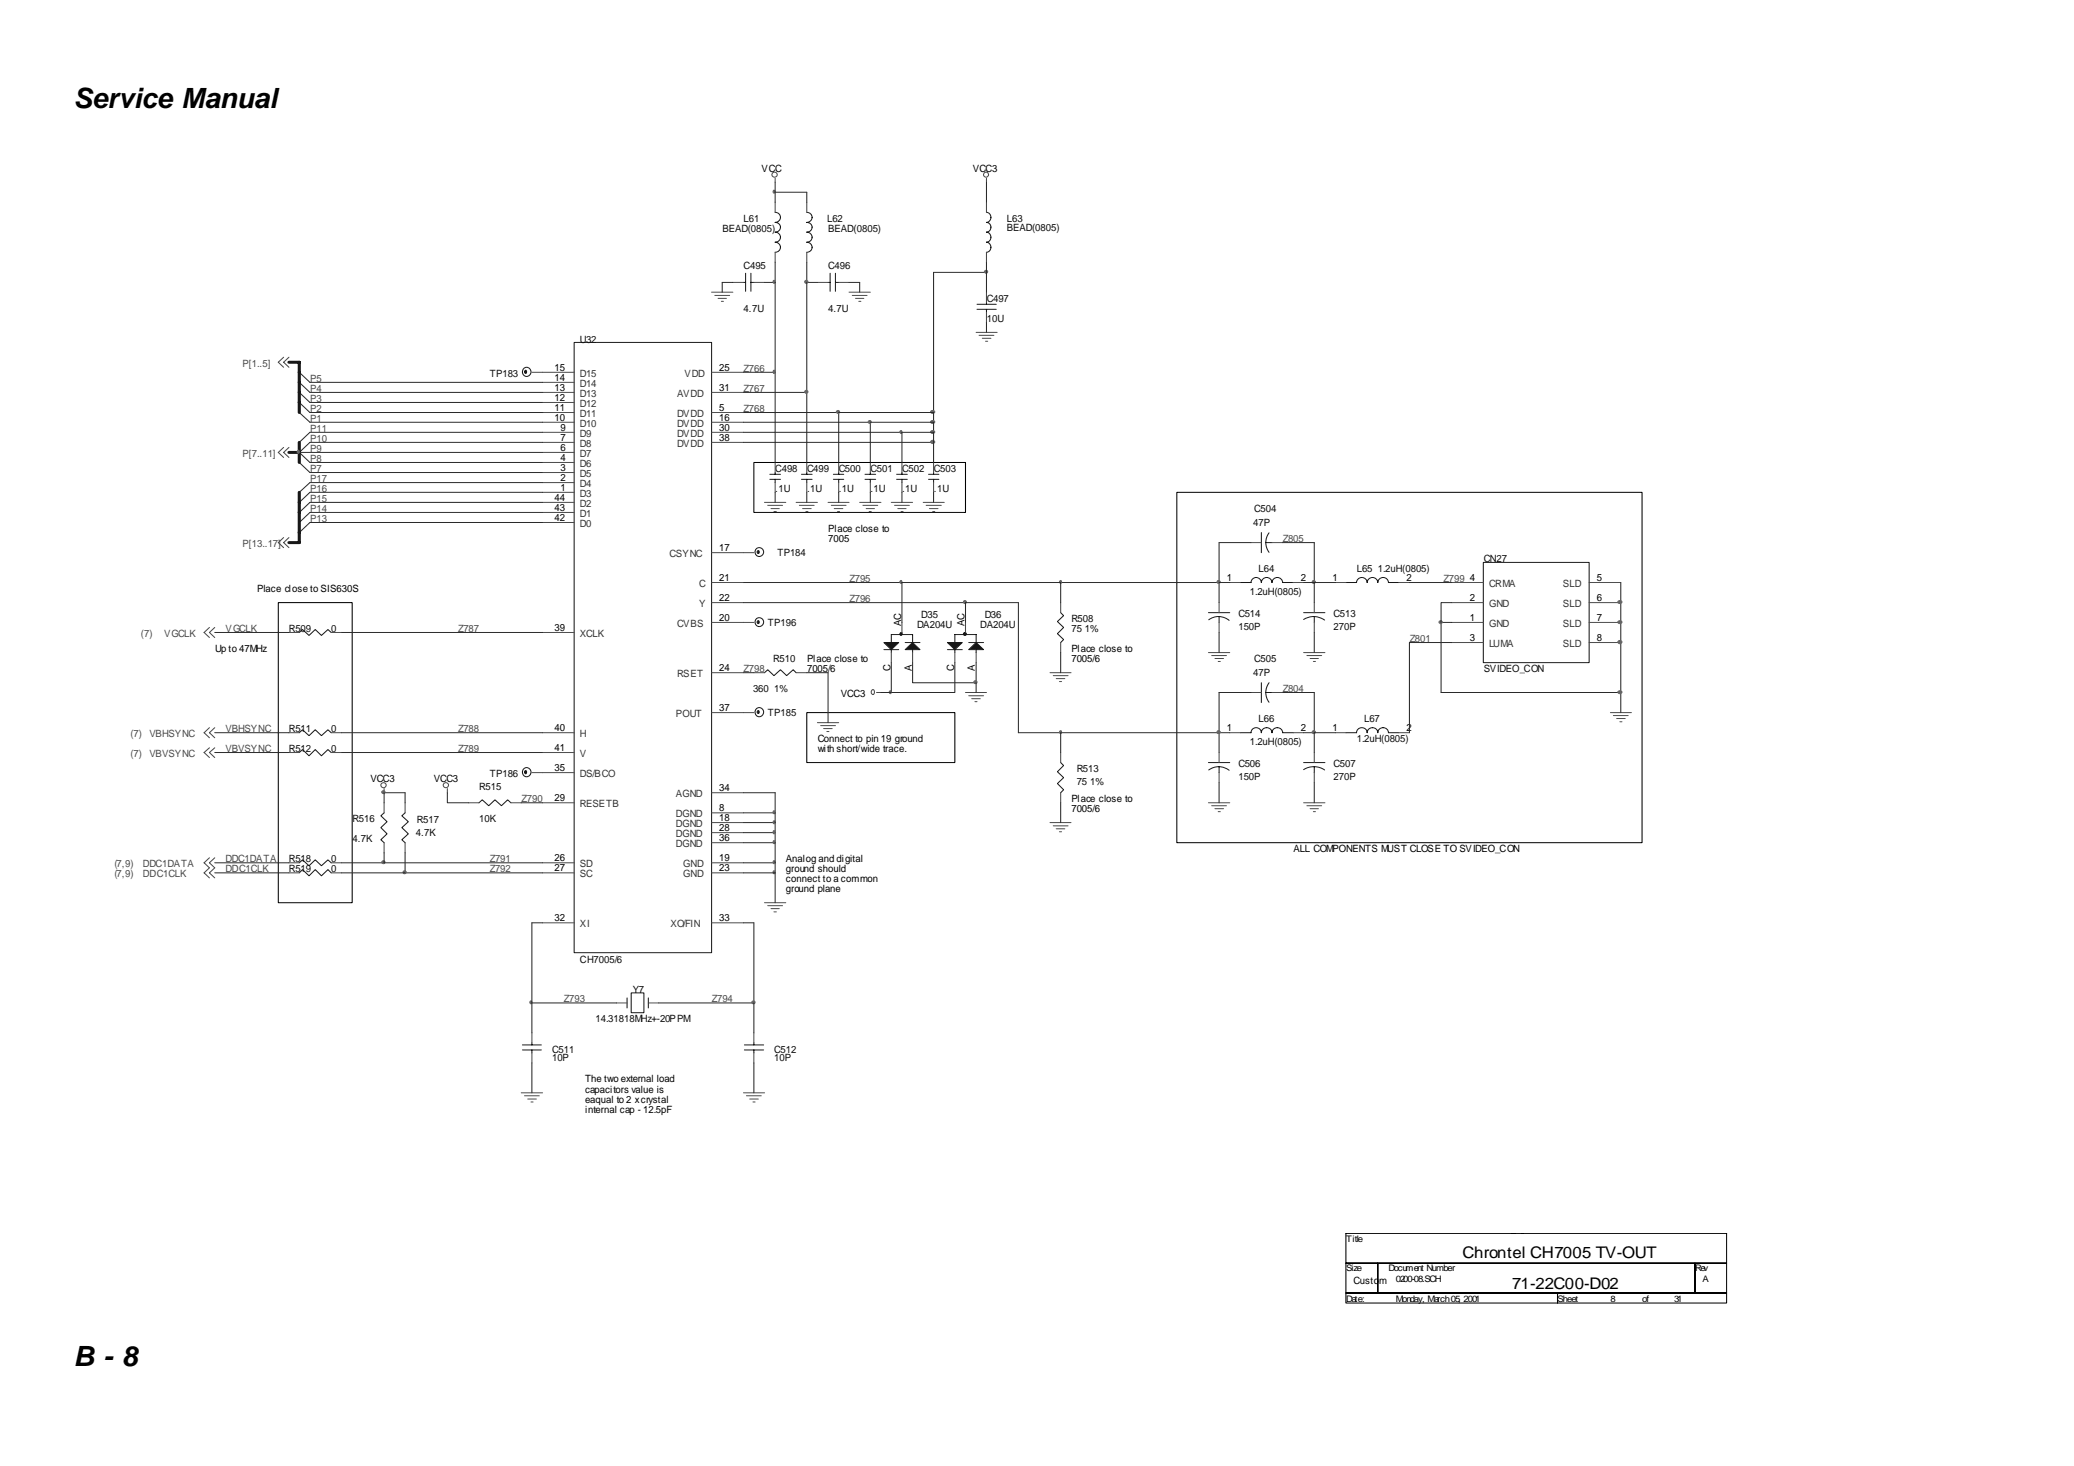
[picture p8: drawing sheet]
<svg xmlns="http://www.w3.org/2000/svg" width="297mm" height="210mm" viewBox="0 0 297 210" stroke-linecap="round" stroke-linejoin="round" font-family="sans-serif">
<path d="M108 66.2h30.3v7.2h-30.3zM168.5 70.5h66.7v50.2h-66.7zM39.9 86.3h10.5v43h-10.5zM115.5 102h21.3v7.2h-21.3zM192.8 173.7h54.5v2.8h-54.5zM192.8 176.5h54.5v4.4h-54.5zM192.8 180.9h4.5v4.2h-4.5zM192.8 185.1h30.3v1.5h-30.3zM197.3 180.9h45.5v4.2h-45.5zM223.1 185.1h24.2v1.5h-24.2zM242.8 180.9h4.5v4.2h-4.5z" fill="none" stroke="#000" stroke-width=".15"/>
<g fill="none" stroke="#4a4a4a" stroke-width=".15">
<path d="M111 25.5v.6M111 29v1.4M111 36.1v1.5M115.5 29v1.4M115.5 36.1v1.5M141.3 25.5v.6M141.3 29v1.4M141.3 36.1v1.5M40.6 51.1l-.7 .8 .7 .7M41.4 51.1l-.8 .8 .8 .7M76.2 53.3h6M77.7 54.7h4.5"/>
<path d="M77.7 56.2h4.5M77.7 57.6h4.5M77.7 59.1h4.5M101.9 41.8h3.1M101.9 53.3h4.6M101.9 56.2h4.6M101.9 59.1h4.6M102.4 42.3h2.1M102.8 42.7h1.2M103.3 43.1h.3M105 40.4h1.5M108 40.4h1.5"/>
<path d="M117.1 40.4h1.5M120.1 40.4h1.5M121.6 41.8h3M122.1 42.3h2.1M122.5 42.7h1.2M123 43.1h.3M139.8 47.6h3M140.2 48h2.1M140.7 48.4h1.2M141.2 48.9h.3M141.3 41.8v1.5M141.3 44.7v1.5"/>
<path d="M40.6 64.1l-.7 .7 .7 .7M40.6 77l-.7 .7 .7 .7M41.4 64.1l-.8 .7 .8 .7M41.4 77l-.8 .7 .8 .7M77.7 71.9h4.5M77.7 60.5h4.5M77.7 61.9h4.5M77.7 63.3h4.5M77.7 64.8h4.5M77.7 66.2h4.5M77.7 67.7h4.5M77.7 69.1h4.5"/>
<path d="M77.7 70.5h4.5M77.7 73.4h4.5M77.7 74.8h4.5M101.9 79.1h6.1M101.9 60.5h4.6M101.9 61.9h4.6M101.9 63.3h4.6M109.5 71.9h3M110 72.4h2.1M110.4 72.8h1.2M110.8 73.2h.4M111 66.2v1.5"/>
<path d="M111 69.1v1.4M114 71.9h3.1M114.5 72.4h2.1M115 72.8h1.2M115.4 73.2h.3M115.5 66.2v1.5M115.5 69.1v1.4M118.6 71.9h3M119.1 72.4h2.1M119.5 72.8h1.2M119.9 73.2h.3M120.1 66.2v1.5"/>
<path d="M120.1 69.1v1.4M123.1 71.9h3.1M123.6 72.4h2.1M124.1 72.8h1.1M124.5 73.2h.3M124.6 66.2v1.5M124.6 69.1v1.4M127.7 71.9h3M128.1 72.4h2.1M128.6 72.8h1.2M129 73.2h.3M129.2 66.2v1.5"/>
<path d="M129.2 69.1v1.4M132.2 71.9h3M132.6 72.4h2.2M133.1 72.8h1.2M133.6 73.2h.3M133.7 66.2v1.5M133.7 69.1v1.4M179.2 77.7h1.5M182.2 77.7h1.5M30 89.8l-.8 .8 .8 .7M30.8 89.8l-.8 .8 .8 .7M41.4 90.6h1.5"/>
<path d="M47.4 90.6h1.5M77.7 90.6h4.5M101.9 96.3h4.6M101.9 83.4h4.6M101.9 86.3h4.6M101.9 89.1h6.1M108 96.3h1.5M114 96.3h1.5M124.9 98.8l.1-.1a.41 .41 0 0 1 0 .7 .39 .39 0 0 1-.1-.6zM125.5 99.2h.7M127.7 93.4v1.5M129.2 89.1v1.5"/>
<path d="M130.7 93.4v1.5M136.8 93.4v1.5M138.3 99.2h3M138.3 89.1v1.5M138.7 99.6h2.2M139.8 93.4v1.5M150.4 96.3h3M150.9 96.7h2.1M151.3 97.2h1.2M151.7 97.6h.3M151.9 86.3v1.4M151.9 92v1.4"/>
<path d="M173.1 93.4h3M173.5 93.9h2.2M174 94.3h1.2M174.5 94.7h.3M174.6 86.3v1.4M174.6 89.1v1.5M176.1 83.4h1.5M179.2 99.2h1.5M182.2 99.2h1.5M185.2 83.4h1.5M186.7 93.4h3.1M187.2 93.9h2.1"/>
<path d="M187.6 94.3h1.2M188.1 94.7h.3M188.2 86.3v1.4M188.2 89.1v1.5M191.3 83.4h1.5M200.3 83.4h1.6M207.9 83.4h4.5M207.9 86.3h4.5M207.9 89.1h4.5M207.9 92h4.5M227.6 83.4h4.5M227.6 86.3h4.5"/>
<path d="M227.6 89.1h4.5M227.6 92h4.5M30 107.1l-.8 .6 .8 .8M30 104.2l-.8 .7 .8 .7M30.8 107.1l-.8 .6 .8 .8M30.8 104.2l-.8 .7 .8 .7M41.4 107.7h1.5M41.4 104.9h1.5M47.4 107.7h1.5M47.4 104.9h1.5M55 112.9v.6M55 114.9v1.5"/>
<path d="M58 114.9v1.5M64.1 112.9v.6M67.1 114.9h1.5M73.2 114.9h1.5M76.2 110.6h6M77.7 114.9h4.5M77.7 107.7h4.5M77.7 104.9h4.5M101.9 102h6.1M101.9 117.8h4.6M101.9 113.5h4.6M101.9 116.4h4.6"/>
<path d="M101.9 119.2h4.6M117.1 103.5h3M117.5 103.9h2.2M118 104.3h1.2M118.4 104.7h.3M139.2 100h1.2M139.6 100.5h.3M150.4 117.8h3M150.9 118.2h2.1M151.3 118.7h1.2M151.7 119.1h.3M151.9 107.7v1.5"/>
<path d="M151.9 113.5v1.4M173.1 114.9h3M173.5 115.4h2.2M174 115.8h1.2M174.5 116.2h.3M174.6 107.7v1.5M174.6 110.6v1.5M176.1 104.9h1.5M185.2 104.9h1.5M186.7 114.9h3.1M187.2 115.4h2.1M187.6 115.8h1.2"/>
<path d="M188.1 116.2h.3M188.2 107.7v1.5M188.2 110.6v1.5M191.3 104.9h1.5M200.3 104.9h1.6M230.6 102h3.1M231.1 102.5h2.1M231.5 102.9h1.3M232 103.3h.3M30 122.8l-.8 .7 .8 .8-.8 .7 .8 .7M30.8 122.8l-.8 .7 .8 .8-.8 .7 .8 .7M41.4 123.5h1.5"/>
<path d="M41.4 125h1.5M47.4 123.5h1.5M47.4 125h1.5M55 120.7v1.4M58 120.7v1.4M77.7 123.5h4.5M77.7 125h4.5M77.7 132.1h4.5M101.9 123.5h4.6M101.9 125h4.6M101.9 132.1h4.6M101.9 120.7h4.6"/>
<path d="M109.5 129.3h3M110 129.7h2.1M110.4 130.1h1.2M110.8 130.6h.4M74.7 156.5h3M75.1 156.9h2.1M75.6 157.4h1.2M76.1 157.8h.2M76.2 147.9v1.4M76.2 150.8v1.4M88.3 143.6h1.5M92.9 143.6h1.4"/>
<path d="M106.5 156.5h3M106.9 156.9h2.1M107.4 157.4h1.2M107.8 157.8h.3M108 147.9v1.4M108 150.8v1.4"/>
<circle cx="110.9" cy="25" r=".37"/>
<circle cx="141.2" cy="25" r=".36"/>
<circle cx="54.9" cy="112.4" r=".37"/>
<circle cx="63.9" cy="112.4" r=".37"/>
</g>
<g fill="none" stroke="#1b1b1b" stroke-width=".15">
<path d="M106.8 39.1v2.6M107.5 39.1v2.6M111 30.4a.72 .72 0 0 1 .8 .7 .72 .72 0 0 1-.8 .7 .7 .7 0 0 1 .8 .7 .7 .7 0 0 1-.8 .7 .72 .72 0 0 1 .8 .8 .72 .72 0 0 1-.8 .7 .72 .72 0 0 1 .8 .7 .72 .72 0 0 1-.8 .7M115.5 30.4a.72 .72 0 0 1 .8 .7 .72 .72 0 0 1-.8 .7 .7 .7 0 0 1 .8 .7 .7 .7 0 0 1-.8 .7 .72 .72 0 0 1 .8 .8 .72 .72 0 0 1-.8 .7 .72 .72 0 0 1 .8 .7 .72 .72 0 0 1-.8 .7M118.9 39.1v2.6M119.7 39.1v2.6M141.3 30.4a.73 .73 0 0 1 .6 .7 .73 .73 0 0 1-.6 .7 .7 .7 0 0 1 .6 .7 .7 .7 0 0 1-.6 .7 .73 .73 0 0 1 .6 .8 .73 .73 0 0 1-.6 .7 .73 .73 0 0 1 .6 .7 .73 .73 0 0 1-.6 .7M82.2 49h19.7v87.4h-19.7zM106.5 40.4h.3M107.5 40.4h.5M118.6 40.4h.3M119.7 40.4h.4"/>
<path d="M139.9 44.3h2.8M139.9 43.6h2.8M141.3 43.3v.3M141.3 44.3v.4M110.3 67.9h1.5M110.3 68.6h1.5M111 67.7v.2M111 68.6v.5M114.8 67.9h1.5M114.8 68.6h1.5M115.5 67.7v.2M115.5 68.6v.5"/>
<path d="M119.4 67.9h1.4M119.4 68.6h1.4M120.1 67.7v.2M120.1 68.6v.5M123.9 67.9h1.5M123.9 68.6h1.5M124.6 67.7v.2M124.6 68.6v.5M128.4 67.9h1.5M128.4 68.6h1.5M129.2 67.7v.2M129.2 68.6v.5"/>
<path d="M133 67.9h1.5M133 68.6h1.5M133.7 67.7v.2M133.7 68.6v.5M180.7 76.3v2.8M181.3 77.7h.9M181.8 76.3a2.33 2.33 0 0 0 0 2.8M42.9 90.6l.4-.5 1 .9 .8-.9 .9 .9 1-.9 .4 .5M109.5 96.3l.5-.4 .8 .8 1-.8 .9 .8 .9-.8 .4 .4M126.6 93h2.1M127.7 92v-1.1h3v1.1M127.7 93v.4"/>
<path d="M129.2 90.6v.3M129.6 92h2.2M130.7 93v.4M135.7 93h2.1M136.8 92v-1.1h3v1.1M136.8 93v.4M138.3 90.6v.3M138.7 92h2.2M139.8 93v.4M151.9 87.7l.4 .4-.9 .9 .9 .8-.9 .9 .9 .9-.4 .4M173.1 87.7h3M173.1 88.7a2.36 2.36 0 0 1 2.9 .1"/>
<path d="M174.6 88.3v.8M177.6 83.4h1.6a.74 .74 0 0 1 .7-.7 .74 .74 0 0 1 .8 .7 .76 .76 0 0 1 .7-.7 .76 .76 0 0 1 .8 .7 .76 .76 0 0 1 .7-.7 .76 .76 0 0 1 .8 .7h1.5M180.7 97.8v2.8M181.3 99.2h.9M181.8 97.8a2.33 2.33 0 0 0 0 2.8M186.7 88.7a2.66 2.66 0 0 1 3 .1M186.7 87.7h3.1M188.2 88.3v.8M192.8 83.4h1.5a.76 .76 0 0 1 .7-.7 .76 .76 0 0 1 .8 .7 .76 .76 0 0 1 .8-.7 .76 .76 0 0 1 .7 .7 .76 .76 0 0 1 .8-.7 .76 .76 0 0 1 .8 .7h1.4M212.4 80.5h15.2v14.4h-15.2zM42.9 107.7l.4-.4 1 .9 .8-.9 .9 .9 1-.9 .4 .4M42.9 104.9l.4-.4 1 .8 .8-.8 .9 .8 1-.8 .4 .4"/>
<path d="M55 116.4l-.5 .4 .9 .9-.9 .8 .9 .9-.9 .8 .5 .5M58 116.4l-.4 .4 .9 .9-.9 .8 .9 .9-.9 .8 .4 .5M68.6 114.9l.5-.4 .9 .9 .9-.9 .9 .9 .9-.9 .5 .4M151.9 109.2l.4 .4-.9 .9 .9 .8-.9 .9 .9 .9-.4 .4M173.1 109.2h3M173.1 110.2a2.43 2.43 0 0 1 2.9 .1M174.6 109.8v.8M177.6 104.9h1.6a.74 .74 0 0 1 .7-.7 .74 .74 0 0 1 .8 .7 .76 .76 0 0 1 .7-.7 .76 .76 0 0 1 .8 .7 .76 .76 0 0 1 .7-.7 .76 .76 0 0 1 .8 .7h1.5M186.7 110.2a2.76 2.76 0 0 1 3 0M186.7 109.2h3.1M188.2 109.8v.8M192.8 104.9h1.5a.76 .76 0 0 1 .7-.7 .76 .76 0 0 1 .8 .7 .76 .76 0 0 1 .8-.7 .76 .76 0 0 1 .7 .7 .76 .76 0 0 1 .8-.7 .76 .76 0 0 1 .8 .7h1.4"/>
<path d="M42.9 123.5l.4-.4 1 .9 .8-.9 .9 .9 1-.9 .4 .4M42.9 125l.4-.5 1 .9 .8-.9 .9 .9 1-.9 .4 .5M74.8 150.3h2.7M74.8 149.6h2.7M76.2 149.3v.3M76.2 150.3v.5M89.8 142.9v1.4M90.4 142.2h1.8v2.8h-1.8zM92.9 142.9v1.4M106.6 150.3h2.8M106.6 149.6h2.8M108 149.3v.3"/>
<path d="M108 150.3v.5"/>
<circle cx="75.4" cy="53.2" r=".64"/>
<circle cx="108.7" cy="79" r=".63"/>
<circle cx="108.7" cy="89.1" r=".63"/>
<circle cx="75.4" cy="110.5" r=".64"/>
<circle cx="108.7" cy="102" r=".64"/>
</g>
<g fill="#1b1b1b" stroke="#1b1b1b" stroke-width=".15">
<path d="M108.5 101.8l.1-.1 .1 .1v.3l-.1 .1-.2-.3z" fill-rule="evenodd"/>
<path d="M108.5 78.9h.2v.3l-.1 .1-.2-.3z" fill-rule="evenodd"/>
<path d="M75.2 110.4l.1-.1 .1 .1v.3l-.1 .1-.2-.3z" fill-rule="evenodd"/>
<path d="M75.2 53.1l.1-.1 .1 .1v.3l-.1 .1-.2-.2z" fill-rule="evenodd"/>
<path d="M108.5 88.9h.2v.3l-.1 .1-.2-.2z" fill-rule="evenodd"/>
<path d="M126.6 92h2.1l-1 1z" fill-rule="evenodd"/>
<path d="M129.6 93l1.1-1 1.1 1z" fill-rule="evenodd"/>
<path d="M128.9 90.6h.1h.1v.3l-.1 .1-.1-.2z" fill-rule="evenodd"/>
<path d="M135.7 92h2.1l-1 1z" fill-rule="evenodd"/>
<path d="M138.7 93l1.1-1 1.1 1z" fill-rule="evenodd"/>
<circle cx="138.2" cy="90.8" r=".21"/>
</g>
<g fill="none" stroke="#2b2b2b" stroke-width=".15">
<path d="M111 27.5h4.5v1.5M111 26.1v2.9M111 37.6v28.6M115.5 37.6v28.6M141.3 39h-7.6v20.1M141.3 26.1v2.9M141.3 37.6v4.2M42.9 53.3l1.5 1.4h33.3M42.9 54.7l1.5 1.5h33.3M42.9 56.2l1.5 1.4h33.3M42.9 57.6l1.5 1.5h33.3M42.9 59.1l1.5 1.4h33.3"/>
<path d="M105 40.4h-1.6v1.4M106.5 53.3h4.5M106.5 56.2h9M106.5 59.1h13.6M109.5 40.4h1.5M115.5 40.4h1.6M120.1 59.1h13.6v1.4M120.1 59.1v7.1M121.6 40.4h1.5v1.4M141.3 46.2v1.4M42.9 64.8l1.5 1.4h33.3M42.9 66.2l1.5 1.5h33.3"/>
<path d="M42.9 64.8h34.8M77.7 69.1h-33.3l-1.5 1.4M77.7 70.5h-33.3l-1.5 1.4M77.7 71.9h-33.3l-1.5 1.5M77.7 73.4h-33.3l-1.5 1.4M77.7 74.8h-33.3l-1.5 1.5M77.7 61.9h-33.3l-1.5 1.4M77.7 63.3h-33.3l-1.5 1.5M106.5 60.5h18.1M106.5 61.9h22.7M106.5 63.3h27.2M111 70.5v1.4"/>
<path d="M115.5 70.5v1.4M120.1 70.5v1.4M124.6 60.5h9.1v1.4M124.6 60.5v5.7M124.6 70.5v1.4M129.2 61.9h4.5v4.3M129.2 61.9v4.3M129.2 70.5v1.4M133.7 70.5v1.4M179.2 77.7h-4.6v8.6M183.7 77.7h4.5v8.6M30.8 90.6h10.6"/>
<path d="M48.9 90.6h28.8M106.5 96.3h1.5M106.5 86.3h39.4v18.6h30.2M106.5 83.4h69.6M115.5 96.3h3.1v7.2M126.2 99.2h1.5M127.7 94.9v4.3M129.2 83.4v5.7M130.7 94.9v2.9h9.1M136.8 94.9v4.3h-9.1M138.3 86.3v2.8M139.8 94.9v4.3"/>
<path d="M151.9 83.4v2.9M151.9 93.4v2.9M174.6 90.6v2.8M179.2 99.2h-4.6v8.5M183.7 99.2h4.5v8.5M186.7 83.4h4.6M188.2 90.6v2.8M201.9 83.4h6M207.9 89.1h-1.5v10.1h25.7M207.9 86.3h-1.5v2.8M207.9 92h-6v12.9M232.1 83.4v18.6"/>
<path d="M30.8 104.9h10.6M30.8 107.7h10.6M48.9 104.9h28.8M48.9 107.7h28.8M55 114.9v-1.4h3v1.4M64.1 113.5v1.4h3M74.7 114.9h3M106.5 113.5h4.5v15.8M106.5 117.8h4.5M106.5 116.4h4.5M106.5 119.2h4.5M151.9 104.9v2.8"/>
<path d="M151.9 114.9v2.9M174.6 112.1v2.8M186.7 104.9h4.6M188.2 112.1v2.8M30.8 125h10.6M30.8 123.5h10.6M48.9 125h28.8M48.9 123.5h28.8M55 122.1v1.4M58 122.1v2.9M77.7 132.1h-1.5v15.8M106.5 132.1h1.5v15.8"/>
<path d="M106.5 125h4.5M106.5 123.5h4.5M106.5 120.7h4.5M76.2 143.6h12.1M76.2 152.2v4.3M94.3 143.6h13.7M108 152.2v4.3"/>
</g>
<path d="M41.4 51.9h1.5v7.2M41.4 64.8h1.5M42.9 63.3v2.9M42.9 70.5v7.2h-1.5" fill="none" stroke="#1b1b1b" stroke-width=".44"/>
<g fill="#656565" stroke="#656565" stroke-width=".15">
<path d="M110.8 27.3v-.1l.2 .2-.2 .3v-.1z" fill-rule="evenodd"/>
<path d="M128.9 61.7h.2v.3l-.1 .1-.1-.2z" fill-rule="evenodd"/>
<path d="M133.4 63.1h.3l.2 .2-.1 .1-.4 .1-.1-.2z" fill-rule="evenodd"/>
<path d="M75.9 143.4h.2v.3l-.2-.2z" fill-rule="evenodd"/>
<path d="M107.8 143.4h.3v.3h-.3l-.1-.2z" fill-rule="evenodd"/>
<path d="M110.8 40.2h.2v.2l-.2 .2v-.1z" fill-rule="evenodd"/>
<path d="M115.3 40.2h.3l.1 .2-.1 .1h-.3z" fill-rule="evenodd"/>
<path d="M119.9 58.8h.3v.3h-.3l-.1-.1z" fill-rule="evenodd"/>
<path d="M133.3 61.7h.1a.31 .31 0 0 1 .5 .2l-.3 .2-.2-.1z" fill-rule="evenodd"/>
<path d="M141.1 38.8h.3v.3h-.3l-.1-.2z" fill-rule="evenodd"/>
<path d="M110.8 53.1v-.1l.2 .3-.2 .2v-.1z" fill-rule="evenodd"/>
<path d="M115.3 55.9h.3l.1 .2-.1 .2h-.3z" fill-rule="evenodd"/>
<path d="M54.8 123.3h.3v.3h-.3l-.1-.1z" fill-rule="evenodd"/>
<path d="M151.8 83.2l.1-.1 .1 .1v.3h-.1l-.2-.2z" fill-rule="evenodd"/>
<path d="M174.4 83.2l.1-.1 .2 .1 .1 .1-.1 .2h-.3z" fill-rule="evenodd"/>
<path d="M188 83.2l.1-.1 .2 .1 .1 .1-.1 .2h-.3z" fill-rule="evenodd"/>
<path d="M188 104.7h.3l.1 .1-.1 .2h-.3z" fill-rule="evenodd"/>
<path d="M151.8 104.7h.2v.3h-.1l-.2-.2z" fill-rule="evenodd"/>
<path d="M128.9 83.2l.1-.1 .1 .1v.3h-.1l-.1-.2z" fill-rule="evenodd"/>
<path d="M110.8 124.7h.2v.2l-.2 .2v-.1z" fill-rule="evenodd"/>
<path d="M110.8 117.6h.2v.1l-.2 .2z" fill-rule="evenodd"/>
<path d="M110.8 123.3h.2v.2l-.2 .2v-.1z" fill-rule="evenodd"/>
<path d="M110.8 120.4l.2 .2-.2 .2v-.1z" fill-rule="evenodd"/>
<path d="M110.8 116.1h.2v.2l-.2 .2z" fill-rule="evenodd"/>
<path d="M231.8 91.8l.2-.1 .3 .2a.27 .27 0 0 1-.3 .3 .27 .27 0 0 1-.2-.4z" fill-rule="evenodd"/>
<path d="M110.8 119v-.1l.2 .3-.2 .2v-.1z" fill-rule="evenodd"/>
<path d="M206.2 88.9h.3v.3h-.3l-.1-.1z" fill-rule="evenodd"/>
<path d="M231.7 99l.1-.1a.31 .31 0 0 1 .5 .2l-.3 .2-.2-.1z" fill-rule="evenodd"/>
<path d="M54.8 113.3h.3v.3h-.3l-.1-.2z" fill-rule="evenodd"/>
<path d="M57.8 124.7h.3l.1 .2-.1 .1h-.3z" fill-rule="evenodd"/>
<path d="M42.6 64.6l.1-.1 .1 .1v.2l-.1 .1-.1-.2z" fill-rule="evenodd"/>
<path d="M174.4 104.7h.3l.1 .1-.1 .2h-.3z" fill-rule="evenodd"/>
<path d="M139.5 97.5h.4v.3h-.4v-.1z" fill-rule="evenodd"/>
<path d="M127.4 99h.2v.2l-.1 .1-.1-.2z" fill-rule="evenodd"/>
<circle cx="124.6" cy="60.4" r=".21"/>
<circle cx="133.6" cy="59" r=".26"/>
<circle cx="133.6" cy="60.4" r=".26"/>
<circle cx="138.2" cy="86.2" r=".21"/>
<circle cx="232" cy="86.2" r=".26"/>
<circle cx="232" cy="89.1" r=".26"/>
</g>
<path d="M191.8 172.9h56.4v3.6h-56.4z" fill-rule="evenodd" fill="#fff"/>
<g font-size="4">
<text x="10.5" y="15.4">Service Manual</text>
<text x="10.5" y="195.6">B - 8</text>
</g>
<g font-size="2.3">
<text x="206.4" y="176.1">ÂÅ¤Ñ ¹q ¸£</text>
<text x="209.4" y="180.1">Chrontel CH7005 TV-OUT</text>
<text x="216.6" y="184.5">71-22C00-D02</text>
</g>
<g font-size="1.4">
<text x="109.1" y="24.6">VCC</text>
<text x="139.3" y="24.6">VCC3</text>
<text x="79.4" y="53.1">15</text>
<text x="103" y="53.1">25</text>
<text x="79.4" y="54.5">14</text>
<text x="79.4" y="56">13</text>
<text x="79.4" y="57.4">12</text>
<text x="79.4" y="58.9">11</text>
<text x="103" y="56">31</text>
<text x="103" y="58.9">5</text>
<text x="79.4" y="60.3">10</text>
<text x="80.3" y="61.7">9</text>
<text x="80.3" y="63.1">7</text>
<text x="80.3" y="64.6">6</text>
<text x="103" y="60.3">16</text>
<text x="103" y="61.7">30</text>
<text x="103" y="63.1">38</text>
<text x="79.4" y="71.8">44</text>
<text x="80.3" y="66">4</text>
<text x="80.3" y="67.4">3</text>
<text x="80.3" y="68.9">2</text>
<text x="80.3" y="70.3">1</text>
<text x="79.4" y="73.2">43</text>
<text x="79.4" y="74.6">42</text>
<text x="118.6" y="76.2">Place close to</text>
<text x="118.6" y="77.6">7005</text>
<text x="103" y="78.9">17</text>
<text x="103" y="83.2">21</text>
<text x="175.7" y="83.2">1</text>
<text x="186.3" y="83.2">2</text>
<text x="190.8" y="83.2">1</text>
<text x="201.4" y="83.2">2</text>
<text x="210.5" y="83.2">4</text>
<text x="228.7" y="83.2">5</text>
<text x="36.9" y="84.8">Place close to SIS630S</text>
<text x="103" y="86.1">22</text>
<text x="103" y="88.9">20</text>
<text x="129.1" y="89.6" transform="rotate(-90 129.1 89.6)">AC</text>
<text x="138.2" y="89.6" transform="rotate(-90 138.2 89.6)">AC</text>
<text x="210.5" y="86.1">2</text>
<text x="210.5" y="88.9">1</text>
<text x="228.7" y="86.1">6</text>
<text x="228.7" y="88.9">7</text>
<text x="30.8" y="93.4">Up to 47MHz</text>
<text x="79.4" y="90.4">39</text>
<text x="115.6" y="94.8">Place close to</text>
<text x="153.4" y="93.4">Place close to</text>
<text x="153.4" y="94.8">7005/6</text>
<text x="210.5" y="91.8">3</text>
<text x="228.7" y="91.8">8</text>
<text x="103" y="96.1">24</text>
<text x="103" y="101.8">37</text>
<text x="115.6" y="96.2">7005/6</text>
<text x="120.4" y="99.8">VCC3</text>
<text x="127.5" y="96" transform="rotate(-90 127.5 96)">C</text>
<text x="130.6" y="96" transform="rotate(-90 130.6 96)">A</text>
<text x="136.6" y="96" transform="rotate(-90 136.6 96)">C</text>
<text x="139.6" y="96" transform="rotate(-90 139.6 96)">A</text>
<text x="79.4" y="104.7">40</text>
<text x="79.4" y="107.6">41</text>
<text x="117.1" y="106.3">Connect to pin 19 ground</text>
<text x="117.1" y="107.7">with short/wide trace.</text>
<text x="175.7" y="104.7">1</text>
<text x="186.3" y="104.7">2</text>
<text x="190.8" y="104.7">1</text>
<text x="201.4" y="104.7">2</text>
<text x="53.1" y="112">VCC3</text>
<text x="62.1" y="112">VCC3</text>
<text x="79.4" y="110.4">35</text>
<text x="103" y="113.3">34</text>
<text x="79.4" y="114.7">29</text>
<text x="103" y="116.2">8</text>
<text x="103" y="117.6">18</text>
<text x="103" y="119">28</text>
<text x="153.4" y="114.9">Place close to</text>
<text x="153.4" y="116.3">7005/6</text>
<text x="79.4" y="123.3">26</text>
<text x="79.4" y="124.8">27</text>
<text x="103" y="120.4">36</text>
<text x="103" y="123.3">19</text>
<text x="103" y="124.8">23</text>
<text x="112.5" y="123.5">Analog and digital</text>
<text x="112.5" y="124.9">ground should</text>
<text x="185.2" y="122.1">ALL COMPONENTS MUST CLOSE TO SVIDEO_CON</text>
<text x="79.4" y="131.9">32</text>
<text x="103" y="131.9">33</text>
<text x="112.5" y="126.3">connect to a common</text>
<text x="112.5" y="127.8">ground plane</text>
<text x="83.8" y="155">The two external load</text>
<text x="83.8" y="156.4">capacitors value is</text>
<text x="83.8" y="157.9">eaqual to 2 x crystal</text>
<text x="83.8" y="159.3">internal cap - 12.5pF</text>
<text x="193.9" y="183.8">Custom</text>
</g>
<g font-size="1.4" fill="#0d0d0d">
<text x="103.5" y="33.2">BEAD(0805)</text>
<text x="106.5" y="31.8">L61</text>
<text x="118.5" y="31.8">L62</text>
<text x="118.6" y="33.2">BEAD(0805)</text>
<text x="144.2" y="31.8">L63</text>
<text x="144.2" y="33.1">BEAD(0805)</text>
<text x="106.5" y="38.5">C495</text>
<text x="118.6" y="38.5">C496</text>
<text x="106.5" y="44.7">4.7U</text>
<text x="118.6" y="44.7">4.7U</text>
<text x="141.3" y="43.2">C497</text>
<text x="141.3" y="46.1">10U</text>
<text x="70.2" y="54">TP183</text>
<text x="83" y="49.1">U32</text>
<text x="111" y="67.6">C498</text>
<text x="111" y="70.4">.1U</text>
<text x="115.6" y="67.6">C499</text>
<text x="115.6" y="70.4">.1U</text>
<text x="120.1" y="67.6">C500</text>
<text x="120.1" y="70.4">.1U</text>
<text x="124.7" y="67.6">C501</text>
<text x="124.7" y="70.4">.1U</text>
<text x="129.2" y="67.6">C502</text>
<text x="129.2" y="70.4">.1U</text>
<text x="133.8" y="67.6">C503</text>
<text x="133.8" y="70.4">.1U</text>
<text x="179.5" y="75.3">47P</text>
<text x="179.6" y="73.3">C504</text>
<text x="111.4" y="79.6">TP184</text>
<text x="180.2" y="81.9">L64</text>
<text x="194.3" y="81.9">L65 1.2uH(0805)</text>
<text x="212.5" y="80.5">CN27</text>
<text x="110" y="89.7">TP196</text>
<text x="131.3" y="89.9">DA204U</text>
<text x="131.9" y="88.5">D35</text>
<text x="140.4" y="89.9">DA204U</text>
<text x="141" y="88.5">D36</text>
<text x="153.4" y="89.1">R508</text>
<text x="177.4" y="88.4">C514</text>
<text x="179" y="85.2">1.2uH(0805)</text>
<text x="191" y="88.4">C513</text>
<text x="41.4" y="90.5">R509</text>
<text x="47.4" y="90.5">0</text>
<text x="110.7" y="94.8">R510</text>
<text x="153.4" y="90.5">75 1%</text>
<text x="177.4" y="90.2">150P</text>
<text x="179.6" y="94.8">C505</text>
<text x="191" y="90.2">270P</text>
<text x="107.8" y="99.1">360 1%</text>
<text x="179.5" y="96.8">47P</text>
<text x="212.5" y="96.2">SVIDEO_CON</text>
<text x="41.4" y="107.7">R512</text>
<text x="41.4" y="104.8">R511</text>
<text x="47.4" y="107.7">0</text>
<text x="47.4" y="104.8">0</text>
<text x="110" y="102.5">TP185</text>
<text x="179" y="106.7">1.2uH(0805)</text>
<text x="180.2" y="103.4">L66</text>
<text x="194.3" y="106.3">1.2uH(0805)</text>
<text x="195.4" y="103.4">L67</text>
<text x="68.6" y="113.2">R515</text>
<text x="70.2" y="111.3">TP186</text>
<text x="154.2" y="110.6">R513</text>
<text x="154.2" y="112.4">75 1%</text>
<text x="177.4" y="109.9">C506</text>
<text x="177.4" y="111.7">150P</text>
<text x="191" y="109.9">C507</text>
<text x="191" y="111.7">270P</text>
<text x="50.5" y="117.7">R516</text>
<text x="59.5" y="119.7">4.7K</text>
<text x="59.7" y="117.9">R517</text>
<text x="68.6" y="117.7">10K</text>
<text x="41.4" y="123.5">R518</text>
<text x="41.4" y="124.9">R519</text>
<text x="47.4" y="123.5">0</text>
<text x="47.4" y="124.9">0</text>
<text x="50.5" y="120.6">4.7K</text>
<text x="83" y="137.9">CH7005/6</text>
<text x="90.6" y="142.2">Y7</text>
<text x="85.3" y="146.4">14.31818MHz+-20PPM</text>
<text x="79.1" y="150.7">C511</text>
<text x="79.1" y="152">10P</text>
<text x="110.9" y="150.7">C512</text>
<text x="110.9" y="152">10P</text>
</g>
<g font-size="1.4" fill="#4a4a4a">
<text x="34.7" y="52.5">P[1..5]</text>
<text x="106.5" y="53.3">Z766</text>
<text x="44.4" y="54.7">P5</text>
<text x="44.4" y="56.1">P4</text>
<text x="44.4" y="57.5">P3</text>
<text x="44.4" y="59">P2</text>
<text x="106.5" y="56.1">Z767</text>
<text x="106.5" y="59">Z768</text>
<text x="34.7" y="65.5">P[7..11]</text>
<text x="44.4" y="60.4">P1</text>
<text x="44.4" y="63.3">P10</text>
<text x="44.4" y="61.9">P11</text>
<text x="44.4" y="64.7">P9</text>
<text x="44.4" y="67.6">P7</text>
<text x="44.4" y="69">P17</text>
<text x="44.4" y="70.4">P16</text>
<text x="44.4" y="66.2">P8</text>
<text x="44.4" y="71.9">P15</text>
<text x="44.4" y="73.3">P14</text>
<text x="44.4" y="74.8">P13</text>
<text x="183.7" y="77.6">Z805</text>
<text x="34.7" y="78.3">P[13..17]</text>
<text x="121.6" y="83.4">Z795</text>
<text x="206.7" y="83.4">Z799</text>
<text x="121.6" y="86.2">Z796</text>
<text x="20.2" y="91.2">(7)</text>
<text x="23.5" y="91.2">VGCLK</text>
<text x="32.3" y="90.5">VGCLK</text>
<text x="65.6" y="90.5">Z787</text>
<text x="201.9" y="92">Z801</text>
<text x="106.5" y="96.2">Z798</text>
<text x="183.7" y="99.1">Z804</text>
<text x="18.7" y="105.5">(7)</text>
<text x="21.4" y="105.5">VBHSYNC</text>
<text x="32.3" y="104.8">VBHSYNC</text>
<text x="32.3" y="107.7">VBVSYNC</text>
<text x="65.6" y="104.8">Z788</text>
<text x="65.6" y="107.7">Z789</text>
<text x="18.7" y="108.4">(7)</text>
<text x="21.4" y="108.4">VBVSYNC</text>
<text x="74.7" y="114.9">Z790</text>
<text x="16.4" y="124.2">(7,9)</text>
<text x="16.4" y="125.6">(7,9)</text>
<text x="20.5" y="124.2">DDC1DATA</text>
<text x="20.5" y="125.6">DDC1CLK</text>
<text x="32.3" y="124.9">DDC1CLK</text>
<text x="32.3" y="123.5">DDC1DATA</text>
<text x="70.2" y="123.5">Z791</text>
<text x="70.2" y="124.9">Z792</text>
<text x="80.8" y="143.5">Z793</text>
<text x="102" y="143.5">Z794</text>
</g>
<g font-size="1.4" fill="#343434">
<text x="83" y="54">D15</text>
<text x="98" y="54">VDD</text>
<text x="83" y="55.4">D14</text>
<text x="83" y="56.9">D13</text>
<text x="83" y="58.3">D12</text>
<text x="83" y="59.7">D11</text>
<text x="97" y="56.9">AVDD</text>
<text x="97" y="59.7">DVDD</text>
<text x="83" y="61.1">D10</text>
<text x="83" y="62.6">D9</text>
<text x="83" y="64">D8</text>
<text x="83" y="65.5">D7</text>
<text x="97" y="61.1">DVDD</text>
<text x="97" y="62.6">DVDD</text>
<text x="97" y="64">DVDD</text>
<text x="83" y="66.9">D6</text>
<text x="83" y="68.3">D5</text>
<text x="83" y="69.7">D4</text>
<text x="83" y="71.2">D3</text>
<text x="83" y="72.6">D2</text>
<text x="83" y="74">D1</text>
<text x="83" y="75.5">D0</text>
<text x="95.9" y="79.8">CSYNC</text>
<text x="97" y="89.8">CVBS</text>
<text x="100.1" y="86.9">Y</text>
<text x="100.1" y="84.1">C</text>
<text x="213.3" y="84.1">CRMA</text>
<text x="213.3" y="86.9">GND</text>
<text x="213.3" y="89.8">GND</text>
<text x="223.8" y="86.9">SLD</text>
<text x="223.8" y="89.8">SLD</text>
<text x="223.8" y="84.1">SLD</text>
<text x="83" y="91.2">XCLK</text>
<text x="213.3" y="92.7">LUMA</text>
<text x="223.8" y="92.7">SLD</text>
<text x="97" y="97">RSET</text>
<text x="83" y="105.5">H</text>
<text x="96.8" y="102.7">POUT</text>
<text x="83" y="108.4">V</text>
<text x="83" y="111.3">DS/BCO</text>
<text x="83" y="115.6">RESETB</text>
<text x="96.8" y="114.1">AGND</text>
<text x="96.8" y="117">DGND</text>
<text x="96.8" y="118.5">DGND</text>
<text x="96.8" y="119.9">DGND</text>
<text x="83" y="124.2">SD</text>
<text x="83" y="125.6">SC</text>
<text x="96.8" y="121.3">DGND</text>
<text x="97.9" y="124.2">GND</text>
<text x="97.9" y="125.6">GND</text>
<text x="83" y="132.8">XI</text>
<text x="96" y="132.8">XO/FIN</text>
</g>
<g font-size="1.3">
<text x="192.8" y="177.8">Title</text>
<text x="192.8" y="182">Size</text>
<text x="198.9" y="182">Document Number</text>
<text x="199.9" y="183.6">0200-08.SCH</text>
<text x="242.8" y="182">Rev</text>
<text x="243.8" y="183.6">A</text>
<text x="192.8" y="186.4">Date:</text>
<text x="199.9" y="186.4">Monday, March 05, 2001</text>
<text x="223.1" y="186.4">Sheet</text>
<text x="230.7" y="186.4">8</text>
<text x="235.2" y="186.4">of</text>
<text x="239.8" y="186.4">31</text>
</g>
</svg>
